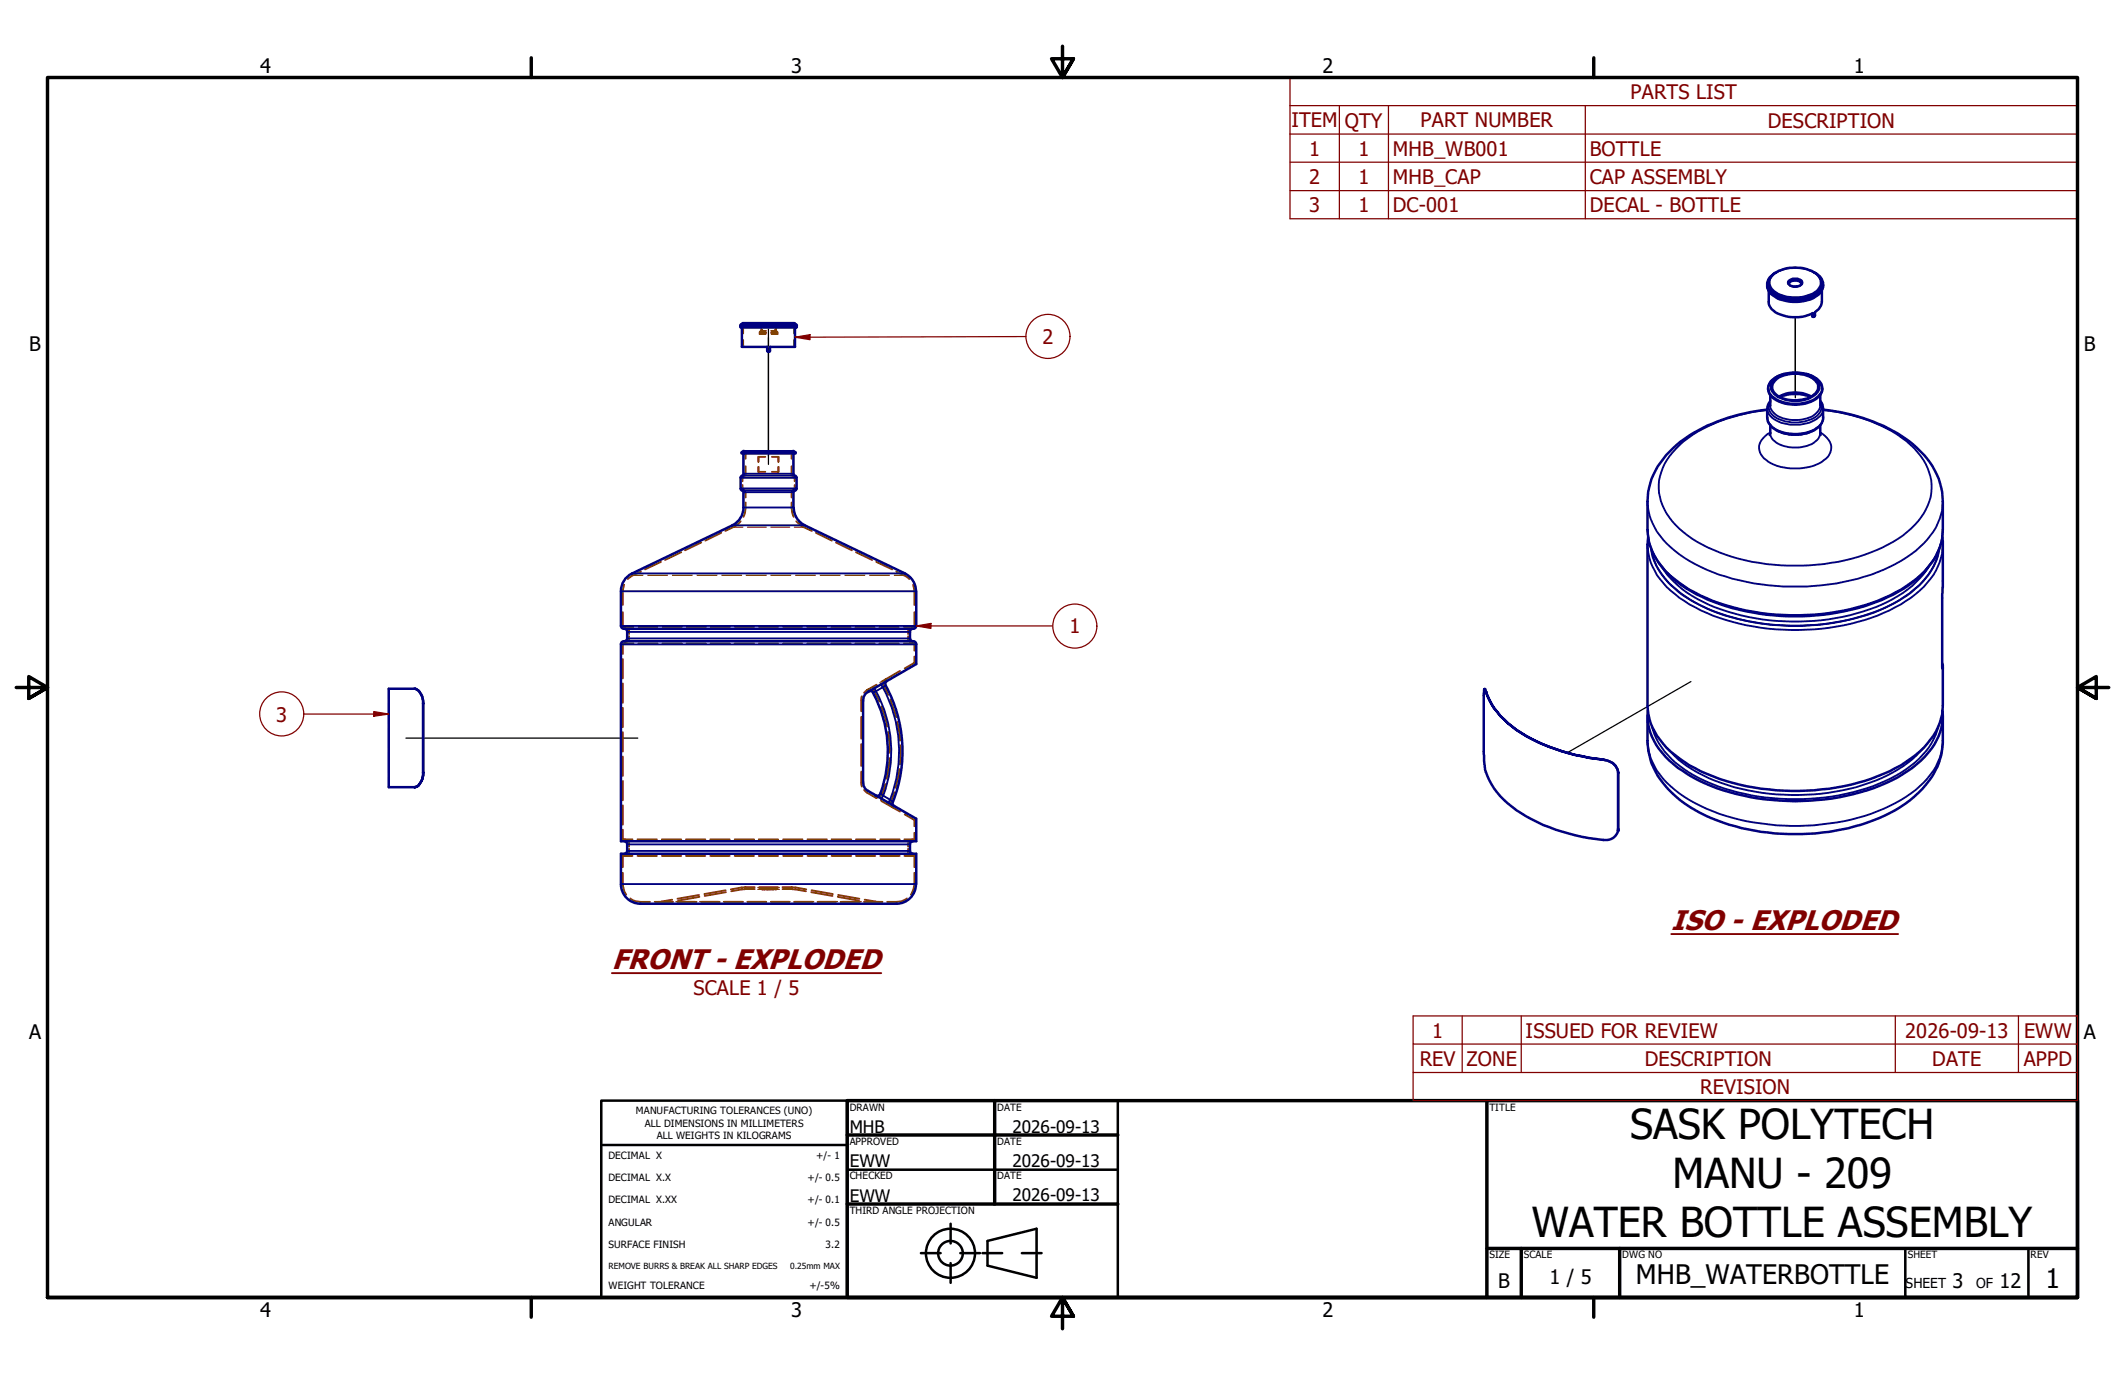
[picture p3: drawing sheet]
<svg xmlns="http://www.w3.org/2000/svg" width="432mm" height="279mm" viewBox="0 0 432 279" stroke-linecap="round" stroke-linejoin="round" font-family="sans-serif">
<!-- layer: Tweak Trail (EDDT) -->
<path d="M156.1 68.6v25.8M156.1 66.9v25.7M82.5 150h47.1" fill="none" stroke="#000" stroke-width=".25"/>
<!-- layer: Hidden (EDDT) -->
<path d="M155.7 180.7h.1M155.8 180.7h.1M155.9 180.7h.1M156 180.7h.1M156.2 180.7h-.1" fill="none" stroke="#804000" stroke-width=".38"/>
<circle cx="155.4" cy="180.7" r=".19" fill="#804000"/>
<path d="M154.9 180.7h.1M155.1 180.7h.2M155.3 180.7h.1" fill="none" stroke="#804000" stroke-width=".38"/>
<circle cx="154.9" cy="180.7" r=".19" fill="#804000"/>
<g fill="none" stroke="#804000" stroke-width=".38">
<path d="M150.8 91.9v.2h2.2M150.9 98.6v.7l.3 .1M151.2 96.9l-.3 .2v.7M151.4 99.7l.1 1.4M151.5 94.7l-.1 1.9M151.5 91.7v1.5M154.1 92.1h4.2M160.8 94.7l.1 1.9M160.8 91.7v1.5M160.9 99.7l-.1 1.4M161.2 96.9l.3 .2v.7M161.5 98.6v.7l-.3 .1"/>
<path d="M161.5 91.9v.2h-2.1M126.8 118.8l-.2 1.3v2.8M130.2 116.1a7.3 7.3 0 0 0-2.6 1.6M134.3 114.2l-3.2 1.5M138.4 112.2l-3.3 1.6M142.5 110.2l-3.3 1.6M146.6 108.3l-3.3 1.6M150.5 105.9l-.2 .3a6.8 6.8 0 0 1-2.9 1.7M151.5 102.1l-.1 2.1-.3 .8M160.8 102.1l.2 2.1 .3 .8M161.8 105.9l.3 .3a6.8 6.8 0 0 0 2.9 1.7M165.8 108.3l3.2 1.6"/>
<path d="M169.9 110.2l3.2 1.6M173.9 112.2l3.3 1.6M178.1 114.2l3.2 1.5M182.1 116.1a7.3 7.3 0 0 1 2.7 1.6M185.5 118.8l.3 1.3v2.8M126.6 124.4v2.9M126.6 133.9v4M126.6 138.9v3.9M126.6 130.8v2.1M126.7 130.7h2M126.7 127.4h2M126.9 127.4l.4 .1"/>
<path d="M127.3 130.6l-.4 .1M127.7 127.9l.1 .9M127.8 129.3l-.1 .9M129.7 130.7h3.9M129.7 127.4h3.9M134.6 130.7h4M134.6 127.4h4M139.5 130.7h3.9M139.5 127.4h3.9M144.4 130.7h3.9M144.4 127.4h3.9M149.3 130.7h3.9"/>
<path d="M149.3 127.4h3.9M154.2 130.7h3.9M154.2 127.4h3.9M159.1 130.7h3.9M159.1 127.4h3.9M164 130.7h4M164 127.4h4M168.9 130.7h3.9M168.9 127.4h3.9M173.8 130.7h3.9M173.8 127.4h3.9M178.1 139.1l-1.9 1.1"/>
<path d="M178.7 130.7h3.9M178.7 127.4h3.9M179.5 138.9l.1 .6 .9 1.7M180 138l-.4 .4M182.9 136.3l-3.8 2.3M183.6 130.7h2.1M183.6 127.4h2.1M184.5 129.3l.2 .9M184.7 127.9l-.2 .9M185 130.6l.5 .1M185.5 127.4l-.5 .1M185.7 130.8l.1 1.4"/>
<path d="M185.8 124.4l-.1 2.9M185.8 133.4v1.3l-2 1.1M126.6 143.8v4M126.6 148.8v3.9M126.6 153.7v4M126.6 158.7v3.9M175 156.8v2.5l.1 .5M175 145.7v4.4M175 151.2v4.4M175.1 141.5l-.1 .5v2.5M176.2 140.2l-.6 .6M176.8 140.1l-.6 .1"/>
<path d="M177.4 140.2a5.6 5.6 0 0 1 1.3 2.4M179.1 143.6l.7 1.9 .5 2.1M179.9 159.3a4.1 4.1 0 0 1-1 2.6M180.5 148.7l.3 4.3M180.8 154.1l-.7 4.1M180.9 142.1l1.2 3.6M182.3 146.7l.5 2.1 .1 1.7M182.8 156.3l-.8 3.8M182.9 151.4v3.9M126.6 177.4a8.7 8.7 0 0 0 .3 3.8l.4 .6M126.6 168.6v2h1.9M126.6 163.6v4"/>
<path d="M126.9 170.6l.4 .1M127.3 173.8l-.4 .1M127.7 171.1l.1 .9M127.8 172.5l-.1 .9M128.5 173.9h-1.9v2.3M129.5 173.9h4M129.5 170.6h4M134.5 173.9h3.9M134.5 170.6h3.9M139.4 173.9h3.9M139.4 170.6h3.9M144.3 173.9h4"/>
<path d="M144.3 170.6h4M149.3 173.9h3.9M149.3 170.6h3.9M154.2 173.9h3.9M154.2 170.6h3.9M159.1 173.9h4M159.1 170.6h4M164.1 173.9h3.9M164.1 170.6h3.9M169 173.9h4M169 170.6h4M173.9 173.9h4"/>
<path d="M173.9 170.6h4M175.6 160.5l.6 .6 1.9 1.1M177.7 161.9l.6 .2M178.9 173.9h3.9M178.9 170.6h3.9M179.1 162.8l3.8 2.1M181.2 163.8l.3 .3M181.7 161l-.7 2.3M183.8 173.9h2v2.3M183.8 165.5l2 1.1v1.3M184.5 172.5l.2 .9M184.7 171.1l-.2 .9"/>
<path d="M185 173.8l.5 .1M185.5 170.6l-.5 .1M185.8 177.4a6.9 6.9 0 0 1-.4 3.8l-.3 .6M185.8 169.2v1.4h-2M128.1 182.6l.1 .1a3.3 3.3 0 0 0 2 .6h1.9M133 183.3h3.8M133.8 183.6h.2M134.5 183.6h-.2M136.6 182.8l-2.4 .5M137.7 183.3h3.8M142 181.9l-4.3 .7M142.5 183.3h3.7"/>
<path d="M147.2 183.3h3.8M147.4 180.9l-4.3 .8M150.7 180.7h.3M150.9 180.3l-2.4 .4M151.2 180.3h2.2M151.9 183.3h3.8M153.4 180.7h-2.2M154.3 180.7h3.8M154.3 180.3h3.8M154.9 180.7h.1M155 180.7h.1M155.3 180.7h.1"/>
<path d="M155.4 180.7h.1M156.3 180.7h.2M156.5 180.7h.3M156.7 183.3h3.7M156.8 180.7h.1M157 180.7h-.1M157.1 180.7h.2M157.2 180.7h.1M157.6 180.7h.1M157.7 180.7h-.2M159 180.7h2.2M159 180.3h2.2"/>
<path d="M161.4 180.7h.2M161.4 183.3h3.8M161.4 180.3l2.4 .4M164.9 180.9l4.3 .8M166.1 183.3h3.8M170.3 181.9l4.3 .7M170.8 183.3h3.8M175.6 183.3h3.7M175.7 182.8l2.4 .5M177.8 183.6h.3M178.3 183.6h.2M184.3 182.6l-.2 .1a3.3 3.3 0 0 1-1.9 .6h-1.9"/>
</g>
<!-- layer: Hidden Narrow (EDDT) -->
<g fill="none" stroke="#804000" stroke-width=".25">
<path d="M128.6 116.9h2M131.6 116.9h4M136.7 116.9h4M141.7 116.9h4M146.7 116.9h4M149 107.1h1.9M151.6 116.9h4.1M151.9 107.1h3.8M156.7 116.9h4M156.7 107.1h3.8M161.4 107.1h1.9M161.7 116.9h4"/>
<path d="M166.7 116.9h4M171.7 116.9h4M176.7 116.9h4M181.7 116.9h2M177.4 139.5l.1 .1M177.6 139.7l.1 .1M178.8 138.7l.1 .1M178.9 138.9l.1 .2M179.5 139.6h-.1M179.6 139.5h.1M177.9 140.6l-.2 .1M178 140.5h-.1"/>
<path d="M179 162.5l-.1 .1M179.1 162.3v.1M179.3 161.4v.1M179.4 161.6l.1 .1M180.4 163.3l-.1 .1M180.5 163.1v.1M180.8 162.5l.2 .1M181 162.7l.1 .1M134.4 183.2h2M134.5 183.6h2M137.4 183.2h3.8M137.4 183.6h3.8"/>
<path d="M142.2 183.2h3.8M142.2 183.6h3.8M147 183.6h3.9M147 183.2h3.9M150.7 180.3h2.2M150.7 180.7h2.2M151.8 183.6h3.9M151.8 183.2h3.9M154 180.7h4.4M154 180.3h4.4M155.1 180.7h.1M155.3 180.7h.1"/>
<path d="M156.5 180.7h.1M156.7 180.7h.1M156.7 183.6h3.8M156.7 183.2h3.8M156.8 180.7h.1M159.4 180.7h2.2M159.4 180.3h2.3M161.5 183.6h3.8M161.5 183.2h3.9M166.3 183.6h3.8M166.3 183.2h3.9M171.1 183.6h3.8"/>
<path d="M171.1 183.2h3.9M175.9 183.6h1.9M176 183.2h1.9"/>
</g>
<!-- layer: Hidden (EDDT) -->
<g fill="#804000">
<circle cx="151.1" cy="92.1" r=".19"/>
<circle cx="161.2" cy="92.1" r=".19"/>
</g>
<path d="M151 92h2M154.1 92h4.1M159.3 92h2.1M136.7 183.2l-2.2 .4M142.1 182.2l-4.3 .8M147.5 181.3l-4.3 .8M150.7 180.7l-2.1 .4M161.6 180.7l2.2 .4M164.8 181.3l4.4 .8M170.2 182.2l4.4 .8M175.6 183.2l2.2 .4" fill="none" stroke="#804000" stroke-width=".38"/>
<g fill="#804000">
<circle cx="161.4" cy="92.1" r=".19"/>
<circle cx="151" cy="92.1" r=".19"/>
</g>
<path d="M150.8 92.1h.1M150.9 92h.1M161.4 92h.1M161.5 92.1h.1" fill="none" stroke="#804000" stroke-width=".38"/>
<g fill="#804000">
<circle cx="161.4" cy="91.9" r=".19"/>
<circle cx="161.4" cy="92" r=".19"/>
<circle cx="151" cy="91.9" r=".19"/>
<circle cx="151" cy="92" r=".19"/>
</g>
<!-- layer: Hidden Narrow (EDDT) -->
<path d="M154.4 67.6h1.2M154.5 67.4h1.1M154.7 67.2h1M156.7 67.2h1M156.7 67.4h1.1M156.8 67.6h1.2" fill="none" stroke="#804000" stroke-width=".25"/>
<!-- layer: Hidden (EDDT) -->
<g fill="none" stroke="#804000" stroke-width=".38">
<path d="M154.4 67.4v.2M154.4 67.8v.1h1.2M154.6 67.3l-.2 .1M154.7 65.8v.5M154.7 66.7v.5M154.9 65.8v.6M154.9 67v.6M155.6 67.6h-1v.1h1M156.7 67.6h1.1v.1h-1.1M157.5 65.8v.6M157.5 67v.6M157.7 65.8v.5"/>
<path d="M157.7 66.7v.5M157.7 67.3l.2 .1M157.9 67.4l.1 .2M158 67.8v.1h-1.2M154.1 94.9v1h1.4M155.5 92.8h-1.4v1.1M156.8 92.8h1.4v1.1M158.2 94.9v1h-1.4"/>
</g>
<g fill="#804000">
<circle cx="154.1" cy="92.8" r=".19"/>
<circle cx="158.2" cy="92.8" r=".19"/>
</g>
<path d="M154.1 92.8v1.1M154.1 94.9v1M158.2 92.8v1.1M158.2 94.9v1" fill="none" stroke="#804000" stroke-width=".38"/>
<g fill="#804000">
<circle cx="154.1" cy="95.9" r=".19"/>
<circle cx="158.2" cy="95.9" r=".19"/>
</g>
<g fill="none" stroke="#804000" stroke-width=".38">
<path d="M150.7 66.2h.1M150.7 66.3v.1M151 65.8v.2M151 66v.2M151 66.4v1.4M151 69.1v1.4M154.7 65.7h.1M154.7 66h1M154.7 65.8v.1M154.9 65.8v.1M154.9 66h.1M155.9 70.5h.2"/>
<path d="M156.3 70.5h.2M157.5 65.8v.1M157.5 66h.1M157.7 65.7h-.2M157.7 66h-1M157.7 65.8v.1M161.4 65.8v.2M161.4 66v.2M161.4 66.4v1.4M161.4 69.1v1.4M161.7 66.2h.1M161.7 66.3v.1"/>
<path d="M79 140v2M79 142.9v4M79 148v4M79 153v4M79 158v2"/>
</g>
<!-- layer: Symbol (EDDT) -->
<path d="M124.3 197.7h54.8" fill="none" stroke="#800000" stroke-width=".38"/>
<!-- layer: Visible Narrow (EDDT) -->
<g fill="none" stroke="#000080" stroke-width=".38">
<path d="M150.5 99.3h11.4M150.5 97.1h11.4M150.8 99.6h10.7M150.8 96.6h10.7M151.1 96.3h10.1M128.5 116.5h55.4M148.8 106.7h14.7M151.1 103.1h10.1M151.1 100h10.1M126.2 120.1h60M126.2 130.9h60M126.2 127.2h60"/>
<path d="M127.4 129.7h57.5M127.4 128.4h57.5M177.7 139.8l.3 .7M179 139.1l.4 .5-1.4 .9M180 139.3l-.6 .3a27.4 27.4 0 0 1 1.5 22.9M178 140.5l-.6 .3M178 140.5a25.7 25.7 0 0 1 1.5 21.2M126.2 179.6h60M127.4 172.9h57.5M127.4 171.6h57.5M178.9 161.2l.6 .5M179.5 161.7l-.4 .6"/>
<path d="M179.5 161.7l1.3 .8M180.8 162.5l.7 .4M180.8 162.5l-.3 .6"/>
</g>
<!-- layer: Visible (EDDT) -->
<g fill="none" stroke="#000080" stroke-width=".51">
<path d="M150.7 91.9h11v.2h-11zM151.1 92.1v4.2M151.1 96.3l-.1 .3-.4 .1-.1 .4v2.2l.6 .7M151.2 91.6l-.4 .3M151.2 91.7h10M161.1 91.6l.4 .3M161.2 92.1v4.2M161.2 96.3l.2 .3 .4 .3 .1 2.4-.7 .7v3.1M128.4 116.5a4 4 0 0 0-2.2 3.6M148.8 106.7l-20.3 9.8M151.1 100v3.1M151.1 103.2a4 4 0 0 1-2.3 3.5"/>
<path d="M161.3 103.2a4 4 0 0 0 2.2 3.5l20.4 9.8M183.9 116.5a4 4 0 0 1 2.2 3.6M84.2 140a2.64 2.64 0 0 1 1.8 2.7v.2M126.2 127.2a.6 .6 0 0 0 .6 .6M126.2 130.9v40h60v-4.5l-9.8-5.7a1.92 1.92 0 0 1-1-1.7v-16.7a1.92 1.92 0 0 1 1-1.7l9.8-5.7v-4M126.2 120.1v7.1M126.7 130.3h58.9a.6 .6 0 0 1 .6 .6M126.8 130.3a.6 .6 0 0 0-.6 .6M126.8 127.8a.6 .6 0 0 1 .6 .6v1.3M127.4 129.7a.6 .6 0 0 1-.6 .6M180 139.3a28 28 0 0 1 1.4 23.6M180.3 138.3a.73 .73 0 0 0-.3 1"/>
<path d="M184.9 129.7a.6 .6 0 0 0 .6 .6M185.5 127.8a.6 .6 0 0 0-.6 .6v1.3M186.2 120.1v7.1M186.2 127.2a.6 .6 0 0 1-.6 .6h-58.9M176.5 140.5l.5-.1 .5 .4M177.4 140.8a25 25 0 0 1 1.5 20.4M126.2 179.7a4 4 0 0 0 4 3.9h51.9a4 4 0 0 0 4-3.9M126.2 179.6v-6.1h60v6.1M126.8 170.9a.6 .6 0 0 1 .6 .6v1.4M127.4 172.9a.6 .6 0 0 1-.6 .6M178.9 161.3l-.4 .4-.7-.1M181.4 163a.73 .73 0 0 0 .3 .9"/>
<path d="M184.9 172.9a.6 .6 0 0 0 .6 .6M185.5 170.9a.6 .6 0 0 0-.6 .6v1.4"/>
</g>
<circle cx="84.2" cy="140" r=".25" fill="#000080"/>
<path d="M84.2 140a2.8 2.8 0 0 1 1.8 2.9" fill="none" stroke="#000080" stroke-width=".51"/>
<!-- layer: Visible Narrow (EDDT) -->
<circle cx="86" cy="142.9" r=".19" fill="#000080"/>
<!-- layer: Visible (EDDT) -->
<path d="M86 157a3.1 3.1 0 0 1-1.5 2.9l-.3 .1a2.29 2.29 0 0 0 1.7-2.1z" fill="none" stroke="#000080" stroke-width=".51"/>
<circle cx="84.2" cy="160" r=".25" fill="#000080"/>
<!-- layer: Visible Narrow (EDDT) -->
<circle cx="86" cy="157" r=".19" fill="#000080"/>
<!-- layer: Visible (EDDT) -->
<g fill="none" stroke="#000080" stroke-width=".51">
<path d="M363.5 57.6a1.43 1.43 0 0 1 2-.6 .64 .64 0 0 1 .6 .6M364.6 58.2h.5M150.4 66.4l.3 .2M150.5 66.2v.2M150.7 65.9l-.3 .2M150.7 66.5h11M150.7 66h11M150.7 66.5v4h5.2l.1 .9h.4l.1-.9h5v-4M150.7 65.8v.2M151 65.7l-.3 .2M151 65.7h10.4M161.4 65.7l.2 .2"/>
<path d="M161.5 65.8v.2M161.7 65.9l.2 .2M161.9 66.2v.2M161.9 66.4l-.2 .2M359.3 78.9a3.2 3.2 0 0 0 2.7 2.9 7.7 7.7 0 0 0 7.7-1.3l.6-1.1v-.5M359.5 78.3a5 5 0 0 1 4.4-2.5 6.2 6.2 0 0 1 5.9 1.9l.3 .6M360.8 77.2a6.8 6.8 0 0 1 7.7-.2 1.83 1.83 0 0 1 .1 3.2 6.9 6.9 0 0 1-7.7-.1 1.81 1.81 0 0 1-.1-2.9zM362.5 76a3.5 3.5 0 0 0-3.2 3.1 3.8 3.8 0 0 0 3.2 2.7 8.2 8.2 0 0 0 6.9-1.2 2.25 2.25 0 0 0-.7-3.9l-1.6-.7M359.1 83.2a34.7 34.7 0 0 0-18.4 7.2 15.3 15.3 0 0 0-5.9 11.5v5.7a12.7 12.7 0 0 0 4.4 9.2 28.8 28.8 0 0 0 12.8 6.8 47.7 47.7 0 0 0 31.7-2.3 19.5 19.5 0 0 0 10.1-9.3 9.6 9.6 0 0 0 1-4.4v-5.7a15.3 15.3 0 0 0-6-11.5 34.7 34.7 0 0 0-18.3-7.2M359.7 81.5l-.2 .4a4.2 4.2 0 0 0-.4 2.9 3.8 3.8 0 0 0 3.1 3.1 8.2 8.2 0 0 0 7.2-1l.8-1a4.2 4.2 0 0 0 .3-2.8 2.3 2.3 0 0 0-.6-1.6M359.7 86.4v1.6l-.1 .4M359.7 80.3v2.1"/>
<path d="M361.7 80.6a8.6 8.6 0 0 1 6.2 0M369.9 86.4l.1 2M369.9 80.3v2.1M334.9 109.2l-.1 1.5v32.7a13.8 13.8 0 0 0 6.4 10.7 35.4 35.4 0 0 0 13.7 5.7 48.4 48.4 0 0 0 27.9-2.6 25.2 25.2 0 0 0 8.8-6.1 12.1 12.1 0 0 0 3.2-7.7v-7.9M394.7 109.2l.1 .7-.1 26 .1-.8-.1-.3M84.2 140h-5.2v20h5.2M86 142.9v14.1M325.8 154.4a3.1 3.1 0 0 1 3 2.6M334.8 145.5v5a14.1 14.1 0 0 0 4.9 10.6 30.9 30.9 0 0 0 15.5 7.4 45.4 45.4 0 0 0 27.8-2.8 21.5 21.5 0 0 0 10.7-9.9 12.8 12.8 0 0 0 1.1-5.3v-5M334.8 144.4a11.6 11.6 0 0 0 3.7 9.4 29.5 29.5 0 0 0 14.4 7.6 48.9 48.9 0 0 0 30.3-2.3 21.1 21.1 0 0 0 10.2-8.5 10.6 10.6 0 0 0 1.3-6.2"/>
</g>
<!-- layer: Visible Narrow (EDDT) -->
<g fill="none" stroke="#000080" stroke-width=".38">
<path d="M150.5 66.4h11.4M150.5 66.2h11.4M150.7 65.8h10.8M360.4 77.3a7 7 0 0 1 8.7-.1 1.97 1.97 0 0 1-.6 3.3 7.3 7.3 0 0 1-8-.4 1.86 1.86 0 0 1-.1-2.8zM359.1 84.8a3.8 3.8 0 0 0 3.4 3.1 7.5 7.5 0 0 0 7.6-1.9l.4-1.2M359.1 83.1a3.9 3.9 0 0 0 3.4 2.9 7.7 7.7 0 0 0 7.6-1.8l.4-1.1M359.1 83.3a33 33 0 0 0-17 6.4 12.6 12.6 0 0 0-5 8.8 12 12 0 0 0 5 9.6 34.3 34.3 0 0 0 18.3 6.6 40.6 40.6 0 0 0 25.3-5.2 14 14 0 0 0 6.7-9.3 11.3 11.3 0 0 0-4.2-9.8 30.3 30.3 0 0 0-14.9-6.7l-2.8-.4M359.7 81.7a2.37 2.37 0 0 0 1.6 3.4 7.7 7.7 0 0 0 8.2-.9l.5-.6a2.01 2.01 0 0 0-.1-1.9M359.7 82.4a3.2 3.2 0 0 0 2.7 2.6 7.4 7.4 0 0 0 6.5-.9l.8-1 .2-.7M359.7 88a3 3 0 0 0 2.7 2.6 7.4 7.4 0 0 0 6.5-.9l.6-.6 .4-1.1M359.7 87.9a3.3 3.3 0 0 0-2.1 4 6.1 6.1 0 0 0 4.9 3.1 9.9 9.9 0 0 0 9-2.2 2.83 2.83 0 0 0-.7-4.2l-.9-.7M360.9 87.4a8.2 8.2 0 0 0 7.7 0"/>
<path d="M361.4 80.5a7.1 7.1 0 0 1 6.7 0M334.8 101.9a13.4 13.4 0 0 0 5.6 10.1 33.3 33.3 0 0 0 14.5 6.2 49.1 49.1 0 0 0 27.9-2.4 21.4 21.4 0 0 0 10.6-8.6l.4-.9a10.6 10.6 0 0 0 1-4.4M334.8 110.7a13.4 13.4 0 0 0 5.6 10 31.2 31.2 0 0 0 13.1 6 48.3 48.3 0 0 0 30.5-2.7 21.2 21.2 0 0 0 9.4-8l.4-.9a11.4 11.4 0 0 0 1-4.4M334.8 107.6a13.8 13.8 0 0 0 6.4 10.8 35.8 35.8 0 0 0 16.7 6.1 47.5 47.5 0 0 0 26.1-3.5 21.2 21.2 0 0 0 9.4-8.1l.4-.8a11.4 11.4 0 0 0 1-4.5M335.5 111.3a12.9 12.9 0 0 0 4.8 8.3 30.6 30.6 0 0 0 12.6 6.1 48.7 48.7 0 0 0 29-1.7 22.4 22.4 0 0 0 10.2-7.5l.5-.9a11.1 11.1 0 0 0 1.5-4.3M335.5 111.6a14.8 14.8 0 0 0 7 9.6 38.1 38.1 0 0 0 17 5.7 46.3 46.3 0 0 0 25.4-4.3 18.9 18.9 0 0 0 8-7.5l.7-1.8 .4-1.7M337.6 115.2a21.8 21.8 0 0 0 10.8 8.2 46.5 46.5 0 0 0 35.1-1.1 19.7 19.7 0 0 0 8.4-7.1M394.7 135.8h.1M334.8 150.5a13.4 13.4 0 0 0 5.6 10 36.5 36.5 0 0 0 19 7 48.3 48.3 0 0 0 23.4-3.2 21.4 21.4 0 0 0 10.6-8.5l.4-.9a10.6 10.6 0 0 0 1-4.4M335.7 147.6a15.7 15.7 0 0 0 7.5 9.4 43.9 43.9 0 0 0 24.6 5.3 37.9 37.9 0 0 0 20.4-6.7 14.3 14.3 0 0 0 5.7-8M338.8 152a25.3 25.3 0 0 0 12.2 7.5 47.1 47.1 0 0 0 31.3-1.4 22.6 22.6 0 0 0 8.5-6.1"/>
</g>
<!-- layer: Tweak Trail (EDDT) -->
<path d="M364.8 64.5v16.3M343.6 138.5l-25.1 14.5" fill="none" stroke="#000" stroke-width=".25"/>
<!-- layer: Symbol (EDDT) -->
<path d="M339.6 189.8h46.1" fill="none" stroke="#800000" stroke-width=".38"/>
<!-- layer: Visible Narrow (EDDT) -->
<circle cx="325.8" cy="154.4" r=".19" fill="#000080"/>
<!-- layer: Visible (EDDT) -->
<path d="M325.8 154.4a3.1 3.1 0 0 1 3 2.6" fill="none" stroke="#000080" stroke-width=".51"/>
<!-- layer: Visible Narrow (EDDT) -->
<g fill="#000080">
<circle cx="328.8" cy="157" r=".19"/>
<circle cx="301.9" cy="140.6" r=".19"/>
</g>
<!-- layer: Visible (EDDT) -->
<path d="M301.6 140l.3 .6M328.7 168.8l.1-.3a2.47 2.47 0 0 1-3 2.2" fill="none" stroke="#000080" stroke-width=".51"/>
<!-- layer: Visible Narrow (EDDT) -->
<circle cx="328.8" cy="168.5" r=".19" fill="#000080"/>
<!-- layer: Visible (EDDT) -->
<path d="M301.5 152.7l.1 2 .3 2.2M301.9 140.6l-.3-.6-.1 1.3" fill="none" stroke="#000080" stroke-width=".51"/>
<g fill="#000080">
<circle cx="328.7" cy="168.8" r=".25"/>
<circle cx="301.6" cy="140" r=".25"/>
</g>
<path d="M359.4 59.1v2.2a3.1 3.1 0 0 0 2.9 2.8 7.9 7.9 0 0 0 6.1-.5v.8h.2l.2-.3v-.7l.8-.6 .4-.7 .2-.8v-2.2M360 56a7.7 7.7 0 0 1 8.6-.7 2.42 2.42 0 0 1 1.6 2.1 2.42 2.42 0 0 1-1.4 2.4 7.9 7.9 0 0 1-8.8-.7 2.31 2.31 0 0 1 0-3.1zM360.9 55.4a2.8 2.8 0 0 0-1.8 3 4.7 4.7 0 0 0 4.1 2.8 8.2 8.2 0 0 0 6.3-1.3 2.63 2.63 0 0 0-.8-4.5M363.5 57.7a1.65 1.65 0 0 1 2.6 0M363.5 57.6a1.66 1.66 0 0 0 2.6 .1v-.1M368.2 63.8v.5l.2 .1M301.5 141.3v11.4M301.9 140.6a16.5 16.5 0 0 0 7.3 8.4 40.3 40.3 0 0 0 16.6 5.4 40 40 0 0 1-17.6-6.1 16.5 16.5 0 0 1-6.3-7.7zM301.9 156.9a15.9 15.9 0 0 0 7.3 8.4 37.9 37.9 0 0 0 16.6 5.4M328.8 157v11.5" fill="none" stroke="#000080" stroke-width=".51"/>
<!-- layer: Visible Narrow (EDDT) -->
<path d="M359.1 58a3.2 3.2 0 0 0 2.3 2.6 8.9 8.9 0 0 0 8.2-.8l.3-.4a2.01 2.01 0 0 0 .6-1.4M359.1 57.8a3 3 0 0 0 2.3 2.7 8.2 8.2 0 0 0 8.5-1.2 2.01 2.01 0 0 0 .6-1.5M359.4 57.6a2.73 2.73 0 0 0 1.8 2.3 8.7 8.7 0 0 0 8.1-.5l.7-1 .2-.8M359.9 56.2a2.14 2.14 0 0 0 .7 3.5 8.1 8.1 0 0 0 8.8-.3 2.02 2.02 0 0 0 .2-3.2M360.6 55.6a7.8 7.8 0 0 1 8.7 .3 2.08 2.08 0 0 1-.5 3.4 8 8 0 0 1-8.3-.2 2.12 2.12 0 0 1 .1-3.5zM363.3 57.2a2.06 2.06 0 0 1 2.9 0l.1 .1a1.4 1.4 0 0 1-2 .9l-.6-.2a.63 .63 0 0 1-.4-.8zM363.5 57.6a1.43 1.43 0 0 1 2-.6 .64 .64 0 0 1 .6 .6M368.2 64.2l.2 .1" fill="none" stroke="#000080" stroke-width=".38"/>
<!-- layer: Symbol (EDDT) -->
<g fill="none" stroke="#800000" stroke-width=".25">
<path d="M262.1 21.5v-5.8h160v5.8M262.1 21.5h160v5.7M262.1 21.5v22.9h160v-17.2M262.1 27.2h160M262.1 33h160M262.1 38.7h160M272.2 21.5v22.9M282.1 21.5v22.9M322.1 21.5v22.9M161.5 68.5h3.1M287.1 217.9v5.7h135v-5.7M287.1 212.2v5.7h135"/>
<path d="M297.1 206.4v11.5M309.1 206.4v11.5M385.1 206.4v11.5M410.1 206.4v11.5M422.1 212.2h-135v-5.8h135v11.5"/>
</g>
<!-- layer: Border (EDDT) -->
<g fill="none" stroke="#000" stroke-width=".7">
<path d="M107.9 11.7v4M215.9 9.4v6.3l-2.2-3.8h4.4l-2.2 3.8 2.2-3.8M323.8 11.7v4M3.3 139.7h6.4l-3.9-2.2v4.4l3.9-2.2-3.9 2.2M428.5 139.7h-6.4l3.9-2.2v4.4l-3.9-2.2 3.9 2.2M172.1 223.6h250v40.1h-250zM172.1 230.6h55M202.1 223.6v21.1M302.1 223.6v40.1M172.1 244.7h55M302.1 253.7h120M309.1 253.7v10"/>
<path d="M329.1 253.7v10M9.7 263.7v-248h412.4v248h-412.4h412.4M107.9 263.7v4M218.1 267.5l-2.2-3.8 2.2 3.8h-4.4l2.2-3.8v6.3M323.8 263.7v4"/>
</g>
<!-- layer: Title (EDDT) -->
<g fill="none" stroke="#000" stroke-width=".51">
<path d="M122.2 223.6h49.9v40.1h-49.9zM122.2 232.7h49.9M172.1 237.7h55M227.1 223.6v40.1M187.1 254.6h4M193.2 248.7v4M193.2 256.7v4M195.1 254.6h4M199.6 254.6h4M200.7 252.2l9.9-2.5v10l-9.9-2.5zM207.6 254.6h4M387.2 253.7v10"/>
<path d="M412.2 253.7v10"/>
<circle cx="193.1" cy="254.7" r="5"/>
<circle cx="193.1" cy="254.7" r="2.51"/>
</g>
<!-- layer: Symbol (EDDT) -->
<path d="M161.5 68.5l3.1-.5v1z" fill="#800000"/>
<g fill="none" stroke="#800000" stroke-width=".25">
<path d="M161.5 68.5l3.1-.5v1zM208.5 68.4l-43.9 .1M75.9 145.1h3.1"/>
<circle cx="212.9" cy="68.4" r="4.5"/>
</g>
<path d="M75.9 144.6l3.1 .5-3.1 .4z" fill="#800000"/>
<g fill="none" stroke="#800000" stroke-width=".25">
<path d="M186.2 127.2h3M61.7 145.1h14.2M75.9 144.6l3.1 .5-3.1 .4z"/>
<circle cx="57.2" cy="145.1" r="4.5"/>
</g>
<path d="M186.2 127.2l3-.5v1z" fill="#800000"/>
<g fill="none" stroke="#800000" stroke-width=".25">
<path d="M186.2 127.2l3-.5v1zM189.2 127.2h24.7"/>
<circle cx="218.4" cy="127.2" r="4.5"/>
</g>
<g font-size="8.4">
<text x="331.2" y="231.4">SASK POLYTECH</text>
<text x="339.9" y="241.4">MANU - 209</text>
<text x="311.3" y="251.4">WATER BOTTLE ASSEMBLY</text>
</g>
<g font-size="5.8" fill="#800000">
<text x="339.6" y="188.9">ISO - EXPLODED</text>
<text x="124.3" y="196.8">FRONT - EXPLODED</text>
</g>
<g font-size="5.5">
<text x="332.4" y="260.9">MHB_WATERBOTTLE</text>
<text x="415.7" y="261.7">1</text>
</g>
<g font-size="4.1">
<text x="52.8" y="14.7">4</text>
<text x="160.8" y="14.7">3</text>
<text x="268.7" y="14.7">2</text>
<text x="376.7" y="14.7">1</text>
<text x="5.9" y="71.4">B</text>
<text x="423.4" y="71.4">B</text>
<text x="5.9" y="211.1">A</text>
<text x="423.4" y="211.1">A</text>
<text x="304.4" y="261.7">B</text>
<text x="314.8" y="261">1 / 5</text>
<text x="396.7" y="261.6">3</text>
<text x="406.3" y="261.6">12</text>
<text x="52.8" y="267.7">4</text>
<text x="160.8" y="267.7">3</text>
<text x="268.7" y="267.7">2</text>
<text x="376.7" y="267.7">1</text>
</g>
<g font-size="4.1" fill="#800000">
<text x="331.3" y="20.1">PARTS LIST</text>
<text x="262.4" y="25.8">ITEM</text>
<text x="273.2" y="25.9">QTY</text>
<text x="288.7" y="25.8">PART NUMBER</text>
<text x="359.2" y="25.9">DESCRIPTION</text>
<text x="266" y="31.6">1</text>
<text x="276" y="31.6">1</text>
<text x="283" y="31.6">MHB_WB001</text>
<text x="323" y="31.6">BOTTLE</text>
<text x="266" y="37.4">2</text>
<text x="276" y="37.3">1</text>
<text x="283" y="37.3">MHB_CAP</text>
<text x="323" y="37.3">CAP ASSEMBLY</text>
<text x="266" y="43.1">3</text>
<text x="276" y="43.1">1</text>
<text x="283" y="43.1">DC-001</text>
<text x="323" y="43.1">DECAL - BOTTLE</text>
<text x="211.8" y="69.9">2</text>
<text x="217.3" y="128.7">1</text>
<text x="56.1" y="146.6">3</text>
<text x="140.9" y="202.2">SCALE 1 / 5</text>
<text x="291" y="210.8">1</text>
<text x="310" y="210.8">ISSUED FOR REVIEW</text>
<text x="387.2" y="210.8">2026-09-13</text>
<text x="411.3" y="210.8">EWW</text>
<text x="288.5" y="216.5">REV</text>
<text x="298" y="216.5">ZONE</text>
<text x="334.2" y="216.5">DESCRIPTION</text>
<text x="392.6" y="216.5">DATE</text>
<text x="411.2" y="216.5">APPD</text>
<text x="345.4" y="222.2">REVISION</text>
</g>
<g font-size="3.5">
<text x="172.7" y="230.1">MHB</text>
<text x="205.7" y="230.1">2026-09-13</text>
<text x="172.7" y="237.2">EWW</text>
<text x="205.7" y="237.1">2026-09-13</text>
<text x="172.7" y="244.2">EWW</text>
<text x="205.7" y="244.1">2026-09-13</text>
</g>
<g font-size="2.8">
<text x="387.2" y="261.6">SHEET</text>
<text x="401.6" y="261.6">OF</text>
</g>
<g font-size="2">
<text x="129.2" y="226.4">MANUFACTURING TOLERANCES (UNO)</text>
<text x="172.7" y="225.7">DRAWN</text>
<text x="202.6" y="225.7">DATE</text>
<text x="302.6" y="225.7">TITLE</text>
<text x="131" y="228.9">ALL DIMENSIONS IN MILLIMETERS</text>
<text x="133.5" y="231.4">ALL WEIGHTS IN KILOGRAMS</text>
<text x="172.7" y="232.7">APPROVED</text>
<text x="202.6" y="232.7">DATE</text>
<text x="123.6" y="235.5">DECIMAL X</text>
<text x="123.6" y="240">DECIMAL X.X</text>
<text x="165.9" y="235.5">+/- 1</text>
<text x="172.7" y="239.6">CHECKED</text>
<text x="202.6" y="239.6">DATE</text>
<text x="123.6" y="244.5">DECIMAL X.XX</text>
<text x="164.1" y="240">+/- 0.5</text>
<text x="164.1" y="244.5">+/- 0.1</text>
<text x="123.6" y="249">ANGULAR</text>
<text x="164.1" y="249.1">+/- 0.5</text>
<text x="172.7" y="246.7">THIRD ANGLE PROJECTION</text>
<text x="123.6" y="253.6">SURFACE FINISH</text>
<text x="167.8" y="253.7">3.2</text>
<text x="302.6" y="255.7">SIZE</text>
<text x="309.6" y="255.7">SCALE</text>
<text x="329.6" y="255.7">DWG NO</text>
<text x="387.7" y="255.7">SHEET</text>
<text x="412.6" y="255.7">REV</text>
<text x="123.6" y="261.9">WEIGHT TOLERANCE</text>
<text x="164.5" y="262">+/-5%</text>
</g>
<g font-size="1.7">
<text x="123.6" y="257.9">REMOVE BURRS &amp; BREAK ALL SHARP EDGES</text>
<text x="160.5" y="257.9">0.25mm MAX</text>
</g>
</svg>
